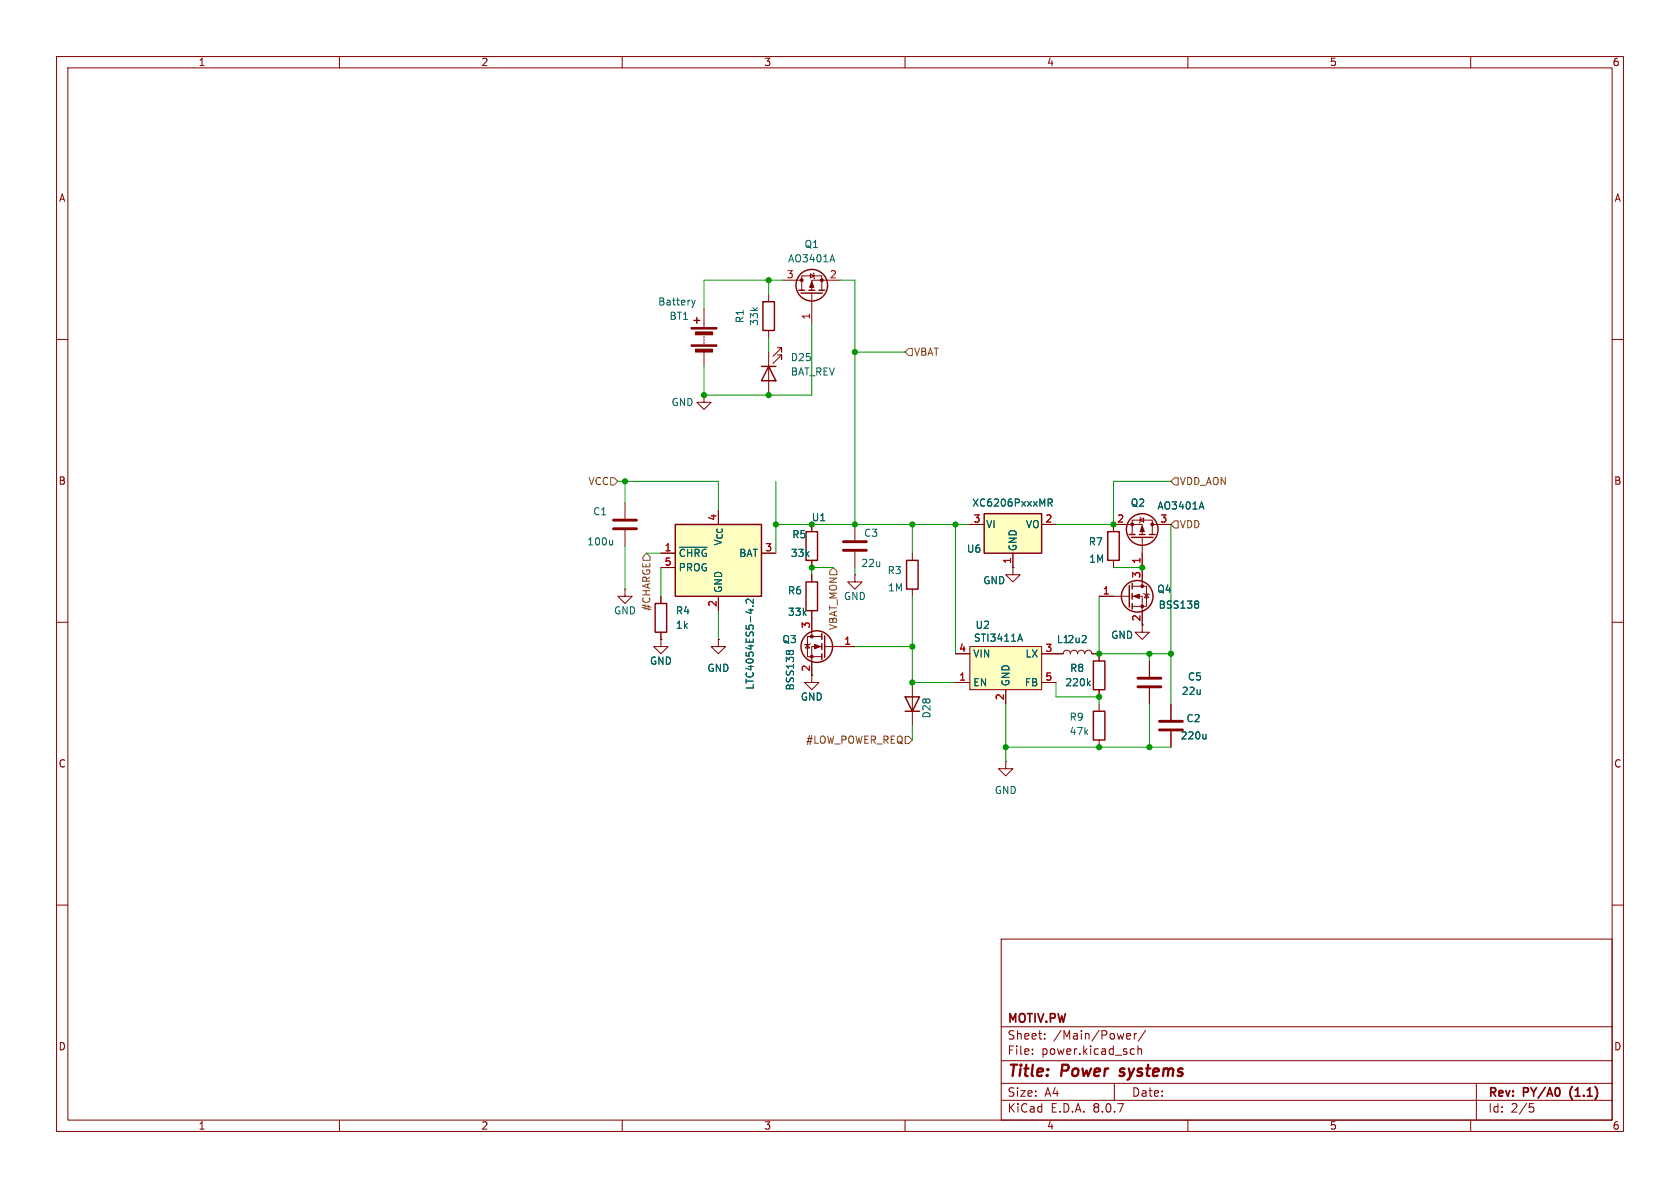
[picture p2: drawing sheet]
<svg xmlns="http://www.w3.org/2000/svg" width="297mm" height="210mm" viewBox="0 0 297 210" stroke-linecap="round" stroke-linejoin="round" font-family="sans-serif">
<g fill="none" stroke="#840000" stroke-width=".18">
<path d="M10 10h277v190h-277zM12 12h273v186h-273zM60 10v2M110 10v2M160 10v2M210 10v2M260 10v2M124.5 54.6v3.3M124.5 59.4v.3M124.5 59.9v.3M135.9 52.1v1.2M135.9 58.4v1.3"/>
<path d="M138.4 49.5h3.3M141.7 51.3v-2.5h3.6v2.5M143.3 48.4l.6 .4-.6 .3zM143.5 51.8v5.4M143.8 48.3l.1 .1v.7l.1 .2M148.6 49.5h-5.1v1.8M10 60h2M124.5 69.9v1.2h-1.3l1.3 1.3 1.2-1.3h-1.2M124.5 69.9h.1M124.5 60.5v.2M124.5 62.2v2.6M135.9 62.2v7.7"/>
<path d="M137.4 61.5h.8v.7v-.7l-1.5 1.5M137.4 62.7h.8v.8v-.8l-1.5 1.6M285 60h2M151.1 92.7v2.8M151.1 97.5v2.8M161.3 97.8v1.3M196.8 92.7v1.3M196.8 99.1v1.2M10 110h2M116.8 113v1.3h1.3l-1.3 1.3-1.2-1.3h1.2M116.8 113h.1M116.8 105.4v1.3"/>
<path d="M116.8 111.8v1.2M143.5 119.4v1.3h1.3l-1.3 1.2-1.3-1.2h1.3M151.1 101.6v1.3h1.3l-1.3 1.2-1.2-1.2h1.2M151.1 101.6h.1M161.3 104.1v1.3M179.1 100.3v1.3h1.2l-1.2 1.3-1.3-1.3h1.3M179.1 100.3h.1M186.7 115.6h1.3a.64 .64 0 0 1 .6-.7 .64 .64 0 0 1 .6 .7 .64 .64 0 0 1 .7-.7 .64 .64 0 0 1 .6 .7 .64 .64 0 0 1 .6-.7 .64 .64 0 0 1 .7 .7 .64 .64 0 0 1 .6-.7 .64 .64 0 0 1 .6 .7h1.3v1.2M285 110h2M194.3 121.9v1.3M207 124.5v2.8M207 129.3v2.8"/>
<path d="M10 160h2M177 166h108v32h-108zM285 160h2M60 198v2M110 198v2M160 198v2M177 194.5h108M177 191.5h108M177 187.5h108M177 181.5h108M182.5 186.3v.1M182.5 185.5v.1"/>
<path d="M184.7 183.6v.1M184.7 182.8v.1M197 191.5v3M199.2 183.5l.2 .2 .4-.1M199.2 182.9l.2-.2h.3l.2 .2v.2l-.7 .1M200.1 185.4l.4 .1M200.5 182.7v1M200.5 186.3l-.4 .1M201 182.7l-.3 .1-.2 .2M201.2 185.5l.2-.1 .3 .1 .1 .9M201.2 184.9v1.5M202.5 182.1l-1.3 2"/>
<path d="M210 198v2M260 198v2M261 191.5v6.5M270.4 195.1h.7M270.5 195.7h.4l.3 .3-.2 .5-.5 .1"/>
</g>
<path d="M197.9 190.1l.2 .1M198.1 189l-.1 .3 .1 .1" fill="none" stroke="#840000" stroke-width=".4"/>
<path d="M149.1 97.3h4.1M149.1 95.8h4.1M205 129h4M205 127.5h4" fill="none" stroke="#840000" stroke-width=".51"/>
<path d="M122.3 53.1l.3 .8M122.6 53.9l-.2 .4M122.9 53.1l-.3 .8M147.1 45l.5 1.3M192.4 120.7l.3 .5M192.7 120.4l-.4 .5M213.2 129.8v.8M213.2 130.5l-.2 .1" fill="none" stroke="#006464" stroke-width=".18"/>
<g fill="none" stroke="#840000" stroke-width=".25">
<path d="M122.7 56.6h1M123.2 56.1v1.1M134.9 53.3h2v5.1h-2zM141.2 51.3h1M141.6 51.8h3.8M143 51.3h1M144.8 51.3h1M134.6 64.8h2.6M135.9 64.8l1.3 2.5h-2.6zM160.3 99.1h2v5h-2zM195.8 94h2.1v5.1h-2.1zM115.8 106.7h2.1v5.1h-2.1z"/>
<path d="M193.3 116.8h2v5.1h-2z"/>
<circle cx="143.5" cy="50.4" r="2.79"/>
</g>
<g fill="#840000" stroke="#840000" stroke-width=".18">
<path d="M143.5 49.8l.4 1h-.8z"/>
<path d="M122.2 61h4.5v.2h-4.5z"/>
<path d="M122.2 57.9h4.5v.3h-4.5z"/>
<path d="M122.9 61.7h3.1v.5h-3.1z"/>
<path d="M122.9 58.7h3.1v.5h-3.1z"/>
<circle cx="145.3" cy="49.5" r=".25"/>
<circle cx="141.7" cy="49.5" r=".25"/>
</g>
<path d="M174 90.8h10.1v7h-10.1z" fill="#ffffc2"/>
<path d="M174 90.8h10.1v7h-10.1zM160 123.2h2.6l-1.3 2.5zM160 125.7h2.6" fill="none" stroke="#840000" stroke-width=".25"/>
<path d="M171.4 92.7h2.6M179.1 97.8v2.5M184.1 92.7h2.6M161.3 120.7v7.6" fill="none" stroke="#840000" stroke-width=".18"/>
<path d="M185.3 88.9l.6-.1 .1-.2v-.3l-.7-.1v1.3M185.6 88.9l.4 .6" fill="none" stroke="#006464" stroke-width=".18"/>
<path d="M171.4 114.3h12.7v7.6h-12.7z" fill="#ffffc2"/>
<g fill="none" stroke="#840000" stroke-width=".18">
<path d="M143.5 92.7v1.3M143.5 99.1v1.2M127 113v1.3h1.3l-1.3 1.3-1.3-1.3h1.3M127 113h.1M143.5 101.6v1.3M143.5 108v1.2M168.9 115.6h2.5M171.4 114.3h12.7v7.6h-12.7zM184.1 115.6h2.6M194.3 105.4h5.3M200.2 105.4h1.7v6.4h1.3l-1.3 1.2-1.2-1.2h1.2M200.2 103.6h2.5v3.6h-2.5"/>
<path d="M201.9 100.3v3.3M202.2 104.9l.1 .1h.8l.1 .2M202.7 105l.4 .7h-.8zM168.9 120.7h2.5M177.8 121.9v2.6M184.1 120.7h2.6"/>
</g>
<path d="M180 113h.6M180.3 112.1l.5 1.3M211.7 106.2l.2 .3-.2 .3 .2 .2v.3l-.2 .2" fill="none" stroke="#006464" stroke-width=".18"/>
<g fill="none" stroke="#840000" stroke-width=".25">
<path d="M142.5 94h2v5.1h-2zM142.5 102.9h2v5.1h-2zM199.6 103.5v3.8M200.2 103.1v1M200.2 104.9v1M200.2 106.7v1"/>
<circle cx="201" cy="105.4" r="2.79"/>
</g>
<g fill="#840000" stroke="#840000" stroke-width=".18">
<path d="M200.4 105.4l1-.4v.8z"/>
<circle cx="201.9" cy="107.2" r=".25"/>
<circle cx="201.9" cy="103.6" r=".25"/>
</g>
<path d="M119.4 92.7h15.2v12.7h-15.2z" fill="#ffffc2"/>
<g fill="none" stroke="#840000" stroke-width=".25">
<path d="M119.4 92.7h15.2v12.7h-15.2zM199.6 94.5h1.1M200 95h3.8M201.4 94.5h1M203.2 94.5h1M145.3 112v1M145.3 113.8v1M145.3 115.6v1M145.8 112.4v3.8M193.3 125.7h2v5.1h-2z"/>
<circle cx="201.9" cy="93.6" r="2.79"/>
<circle cx="144.4" cy="114.3" r="2.79"/>
</g>
<g fill="none" stroke="#840000" stroke-width=".18">
<path d="M110.5 88.9v2.8M110.5 93.7v2.8M116.8 97.8h2.6M134.6 97.8h2.6M143.5 92.7v1.3M143.5 99.1v1.2M171.4 92.7h2.6M179.1 97.8v2.5M184.1 92.7h2.6M196.8 94v-1.3h5.1v1.8M196.8 99.1v1.2M200.2 94.5v-2.6h3.5v2.6"/>
<path d="M201.5 91.9l.7-.3v.7zM201.7 91.4l-.2 .2v.7l-.1 .2M201.9 95v7.9M203.7 92.7h3.3M110.5 104.1v1.3h1.3l-1.3 1.3-1.3-1.3h1.3M110.5 104.1h.1M116.8 113h.1M116.8 100.3h2.6M116.8 105.4v1.3M116.8 111.8v1.2M127 113h.1M127 105.4v2.6"/>
<path d="M142.7 113.9l.4 .7h-.7zM143.3 113.8l-.2 .1h-.7l-.2 .1M143.5 101.6v1.3M143.5 108v4.5M145.3 114.3h-1.8v5.1M145.3 112.5h-2.6v3.6h2.6M145.8 114.3h5.3M168.9 115.6h2.5M179.1 100.3h.1M184.1 115.6h3.9M193 115.6h1.3v1.2M194.3 105.4h2.5"/>
<path d="M201.9 108v2.5M203.2 116.8v2.8M168.9 120.7h2.5M177.8 134.6v1.3h1.3l-1.3 1.3-1.3-1.3h1.3M177.8 134.6h.1M177.8 121.9v2.6M184.1 120.7h2.6M194.3 121.9v1.3M194.3 124.5v1.2M194.3 130.8v1.3M203.2 121.7v2.8M207 124.5v2.8"/>
<path d="M207 129.3v2.8"/>
</g>
<g fill="none" stroke="#006464" stroke-width=".18">
<path d="M108.3 95.5v.8M108.3 96.2l-.2 .1M120.1 96.7h4.9M185.3 88.9l.6-.1 .1-.2v-.3l-.7-.1v1.3M185.6 88.9l.4 .6M212.4 88.7l.4 1.3M132.7 107.7v.7M133 107.2h.2M133.2 105.9v.8l-.9-.8-.4 .2 .1 .5M139 115.2l.3-.2 .3 .2 .2-.2h.2l.3 .2M180 113h.6M180.3 112.1l.5 1.3"/>
<path d="M211.7 106.2l.2 .3-.2 .3 .2 .2v.3l-.2 .2M192.4 120.7l.3 .5M192.7 120.4l-.4 .5M213.2 129.8v.8M213.2 130.5l-.2 .1"/>
</g>
<g fill="#840000" stroke="#840000" stroke-width=".18">
<path d="M144 113.9l1 .4-1 .4z"/>
<path d="M201.9 93l.4 1h-.8z"/>
<circle cx="143.5" cy="116.1" r=".25"/>
<circle cx="143.5" cy="112.5" r=".25"/>
<circle cx="200.2" cy="92.7" r=".25"/>
<circle cx="203.7" cy="92.7" r=".25"/>
</g>
<path d="M108.5 93.5h4M108.5 91.9h4M201.2 119.9h4M201.2 121.4h4" fill="none" stroke="#840000" stroke-width=".51"/>
<path d="M160.7 61.6h.6v1.3h-.6l-.7-.7zM107.9 84.5h.7l.6 .6-.6 .6h-.7zM113.7 98.4l.6-.6 .6 .6v.7h-1.2zM207 92.7l.6-.6h.7v1.2h-.7zM207 85.1l.6-.6h.7v1.2h-.7zM147.3 100.3l.7 .7v.6h-1.3v-.6zM160 130.2h.7l.6 .6-.6 .6h-.7z" fill="none" stroke="#725600" stroke-width=".18"/>
<g fill="none" stroke="#009600" stroke-width=".18">
<path d="M135.9 49.5v2.6M135.9 59.7v2.5M138.4 49.5h-13.9v5.1M143.5 57.2v12.7h-19v-5.1M148.6 49.5h2.5v43.2M151.1 62.2h8.9M109.2 85.1h17.8v5.1M110.5 85.1v3.8M110.5 96.5v7.6M114.3 97.8h2.5M137.2 92.7h34.2M137.2 85.1v12.7"/>
<path d="M161.3 92.7v5.1M168.9 92.7v22.9M207 85.1h-10.2v7.6h-10.1M207 92.7v31.8M116.8 100.3v5.1M127 108v5M147.3 100.3h-3.8v1.3M151.1 100.3v1.3M151.1 114.3h10.2M161.3 105.4v15.3h7.6M194.3 105.4v10.2h12.7M196.8 100.3h5.1"/>
<path d="M203.2 115.6v1.2M161.3 128.3v2.5M177.8 132.1h29.2M177.8 124.5v10.1M186.7 120.7v2.5h7.6v1.3M203.2 124.5v7.6"/>
</g>
<g fill="#009600" stroke="#009600" stroke-width=".18">
<circle cx="194.3" cy="115.6" r=".46"/>
<circle cx="203.2" cy="115.6" r=".46"/>
<circle cx="194.3" cy="132.1" r=".46"/>
<circle cx="196.8" cy="92.7" r=".46"/>
<circle cx="203.2" cy="132.1" r=".46"/>
<circle cx="201.9" cy="100.3" r=".46"/>
<circle cx="207" cy="115.6" r=".46"/>
<circle cx="194.3" cy="123.2" r=".46"/>
<circle cx="135.9" cy="69.9" r=".46"/>
<circle cx="151.1" cy="62.2" r=".46"/>
<circle cx="124.5" cy="69.9" r=".46"/>
<circle cx="135.9" cy="49.5" r=".46"/>
<circle cx="143.5" cy="100.3" r=".46"/>
<circle cx="143.5" cy="92.7" r=".46"/>
<circle cx="177.8" cy="132.1" r=".46"/>
<circle cx="168.9" cy="92.7" r=".46"/>
<circle cx="161.3" cy="92.7" r=".46"/>
<circle cx="161.3" cy="120.7" r=".46"/>
<circle cx="161.3" cy="114.3" r=".46"/>
<circle cx="151.1" cy="92.7" r=".46"/>
<circle cx="137.2" cy="92.7" r=".46"/>
<circle cx="110.5" cy="85.1" r=".46"/>
</g>
<g font-size="2.8" fill="#840000">
<text x="178" y="190.9">Title:</text>
<text x="187.7" y="190.9">Power</text>
<text x="198.8" y="190.9">systems</text>
</g>
<g font-size="2.1" fill="#840000">
<text x="178" y="184">Sheet:</text>
<text x="178" y="181.2">MOTIV.PW</text>
<text x="186.2" y="184">/Main/Power/</text>
<text x="178" y="186.7">File:</text>
<text x="184.1" y="186.7">power.kicad_sch</text>
<text x="178" y="196.9">KiCad</text>
<text x="178" y="194.1">Size:</text>
<text x="184.7" y="194.1">A4</text>
<text x="185.7" y="196.9">E.D.A.</text>
<text x="193.3" y="196.9">8.0.7</text>
<text x="200" y="194.1">Date:</text>
<text x="263" y="194.3">Rev:</text>
<text x="263" y="196.9">Id:</text>
<text x="267.1" y="196.9">2/5</text>
<text x="269.4" y="194.3">PY/A0</text>
<text x="278.2" y="194.3">(1.1)</text>
</g>
<g font-size="1.8" fill="#840000">
<text x="35" y="11.9">1</text>
<text x="85" y="11.9">2</text>
<text x="135" y="11.9">3</text>
<text x="185" y="11.9">4</text>
<text x="235" y="11.9">5</text>
<text x="285" y="11.9">6</text>
<text x="10.3" y="35.9">A</text>
<text x="285.3" y="35.9">A</text>
<text x="10.3" y="85.9">B</text>
<text x="285.3" y="85.9">B</text>
<text x="201.7" y="109.9" transform="rotate(-90 201.7 109.9)">2</text>
<text x="10.3" y="135.9">C</text>
<text x="285.3" y="135.9">C</text>
<text x="10.3" y="185.9">D</text>
<text x="285.3" y="185.9">D</text>
<text x="35" y="199.9">1</text>
<text x="85" y="199.9">2</text>
<text x="135" y="199.9">3</text>
<text x="185" y="199.9">4</text>
<text x="235" y="199.9">5</text>
<text x="285" y="199.9">6</text>
</g>
<g font-size="1.8" fill="#006464">
<text x="139.2" y="46.6">AO3401A</text>
<text x="142.1" y="44">Q1</text>
<text x="116.3" y="54.2">Battery</text>
<text x="118.3" y="56.7">BT1</text>
<text x="131.7" y="57.2" transform="rotate(-90 131.7 57.2)">R1</text>
<text x="134.2" y="57.7" transform="rotate(-90 134.2 57.7)">33k</text>
<text x="139.7" y="64">D25</text>
<text x="118.6" y="72">GND</text>
<text x="139.7" y="66.6">BAT_REV</text>
<text x="171.8" y="89.8">XC6206PxxxMR</text>
<text x="199.8" y="89.8">Q2</text>
<text x="104.7" y="91.3">C1</text>
<text x="140" y="95.4">R5</text>
<text x="143.4" y="92.3">U1</text>
<text x="152.7" y="95.1">C3</text>
<text x="174.2" y="93.6">VI</text>
<text x="181.3" y="93.6">VO</text>
<text x="204.5" y="90.3">AO3401A</text>
<text x="103.7" y="96.6">100u</text>
<text x="119.9" y="98.7">~{CHRG}</text>
<text x="119.9" y="101.2">PROG</text>
<text x="127.9" y="96.6" transform="rotate(-90 127.9 96.6)">V_{CC}</text>
<text x="130.6" y="98.7">BAT</text>
<text x="139.7" y="98.7">33k</text>
<text x="152.2" y="100.4">22u</text>
<text x="156.8" y="101.7">R3</text>
<text x="170.8" y="97.9">U6</text>
<text x="179.9" y="97.5" transform="rotate(-90 179.9 97.5)">GND</text>
<text x="192.4" y="96.6">R7</text>
<text x="192.5" y="99.7">1M</text>
<text x="127.9" y="104.9" transform="rotate(-90 127.9 104.9)">GND</text>
<text x="139.2" y="105.3">R6</text>
<text x="149.1" y="106.3">GND</text>
<text x="156.9" y="104.7">1M</text>
<text x="173.7" y="103.5">GND</text>
<text x="204.5" y="105">Q4</text>
<text x="204.7" y="107.8">BSS138</text>
<text x="108.5" y="108.8">GND</text>
<text x="119.4" y="108.8">R4</text>
<text x="119.4" y="111.4">1k</text>
<text x="138.2" y="113.9">Q3</text>
<text x="139.2" y="109.1">33k</text>
<text x="172.1" y="113.6">STI3411A</text>
<text x="172.4" y="111.4">U2</text>
<text x="186.7" y="113.9">L12u2</text>
<text x="196.3" y="113.1">GND</text>
<text x="114.8" y="117.7">GND</text>
<text x="125" y="119">GND</text>
<text x="172" y="116.4">VIN</text>
<text x="181.2" y="116.4">LX</text>
<text x="189.1" y="119">R8</text>
<text x="133.5" y="122" transform="rotate(-90 133.5 122)">LTC4054ES5-4.2</text>
<text x="140.6" y="122.2" transform="rotate(-90 140.6 122.2)">BSS138</text>
<text x="141.5" y="124.1">GND</text>
<text x="172" y="121.5">EN</text>
<text x="178.7" y="121.4" transform="rotate(-90 178.7 121.4)">GND</text>
<text x="181.1" y="121.5">FB</text>
<text x="188.2" y="121.5">220k</text>
<text x="208.8" y="123">22u</text>
<text x="209.9" y="120.5">C5</text>
<text x="164.7" y="127.1" transform="rotate(-90 164.7 127.1)">D28</text>
<text x="189" y="127.6">R9</text>
<text x="189" y="130.1">47k</text>
<text x="208.6" y="130.9">220u</text>
<text x="209.7" y="127.9">C2</text>
<text x="175.8" y="140.6">GND</text>
</g>
<g font-size="1.8" fill="#a90000">
<text x="139" y="49.3">3</text>
<text x="146.6" y="49.3">2</text>
<text x="143.3" y="56.6" transform="rotate(-90 143.3 56.6)">1</text>
<text x="126.7" y="92.1" transform="rotate(-90 126.7 92.1)">4</text>
<text x="172" y="92.5">3</text>
<text x="184.7" y="92.5">2</text>
<text x="197.4" y="92.5">2</text>
<text x="205" y="92.5">3</text>
<text x="117.4" y="97.5">1</text>
<text x="117.4" y="100.1">5</text>
<text x="135.2" y="97.5">3</text>
<text x="178.8" y="99.8" transform="rotate(-90 178.8 99.8)">1</text>
<text x="201.7" y="99.8" transform="rotate(-90 201.7 99.8)">1</text>
<text x="126.7" y="107.4" transform="rotate(-90 126.7 107.4)">2</text>
<text x="194.9" y="105.2">1</text>
<text x="201.7" y="102.3" transform="rotate(-90 201.7 102.3)">3</text>
<text x="143.3" y="111.2" transform="rotate(-90 143.3 111.2)">3</text>
<text x="143.3" y="118.8" transform="rotate(-90 143.3 118.8)">2</text>
<text x="149.2" y="114">1</text>
<text x="169.5" y="115.3">4</text>
<text x="184.7" y="115.3">3</text>
<text x="169.5" y="120.4">1</text>
<text x="177.5" y="123.9" transform="rotate(-90 177.5 123.9)">2</text>
<text x="184.7" y="120.4">5</text>
</g>
<g font-size="1.8" fill="#725600">
<text x="161.5" y="63.1">VBAT</text>
<text x="103.9" y="86">VCC</text>
<text x="208.5" y="86">VDD_AON</text>
<text x="208.5" y="93.6">VDD</text>
<text x="115.2" y="108.1" transform="rotate(-90 115.2 108.1)">#CHARGE</text>
<text x="148.2" y="111.5" transform="rotate(-90 148.2 111.5)">VBAT_MON</text>
<text x="142.4" y="131.7">#LOW_POWER_REQ</text>
</g>
</svg>
